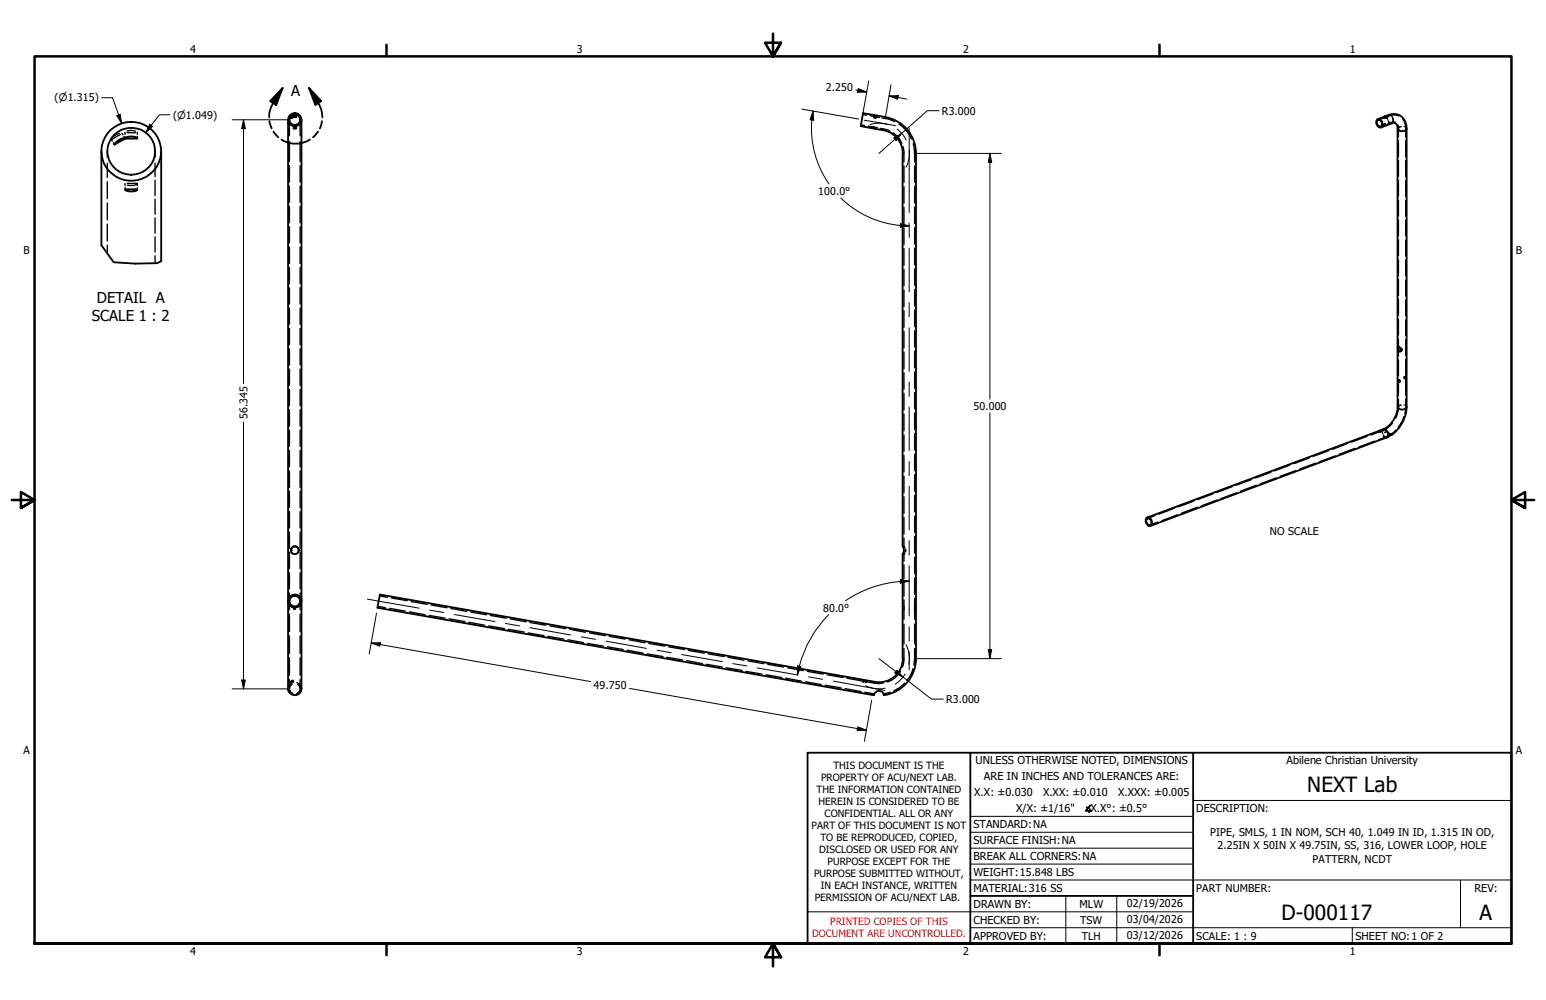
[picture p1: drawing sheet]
<svg xmlns="http://www.w3.org/2000/svg" width="432mm" height="279mm" viewBox="0 0 432 279" stroke-linecap="round" stroke-linejoin="round" font-family="sans-serif">
<!-- layer: Break Line (ANSI) -->
<path d="M28.3 68.5l3.4 4.8 6.1 .4 6.1-.2 1.1-.5" fill="none" stroke="#000" stroke-width=".51"/>
<!-- layer: Hidden (ANSI) -->
<g fill="none" stroke="#000" stroke-width=".38">
<path d="M31.1 38.9l.3 .5M31.7 39.9l.2 .5M33.3 37.2l-1.6 1-.6 .7M33.6 37.6l-2.5 1.3M34 37.2l.4 .5M34.9 38.1v.6l-.3-.5M34.9 37v.5M35.5 36.6l.8-.2 1.5 .2M35.5 37.1h2.3M38.4 37v.5M38.4 38.1v.6M80.8 33.5v.3"/>
<path d="M80.8 34.2v3.7M80.8 39.6v5.5M81.1 32.7l.1 .1M81.2 32.9l.1 .1M81.5 32.4l-.4 .3M81.8 32.3l.1 .1M81.9 32.5h.1M82 32.3v.1M82 35.4v.2M82 35.7v.1M82 32.3h.6M82.1 32.2h.5"/>
<path d="M82.2 35.4h.5M82.7 35.4l-.5 .2M82.7 32.3v.1M82.7 32.5v.1M82.7 35.4v.2M82.7 35.7v.1M83.8 33.5v.3M83.8 34.2v3.7M83.8 39.6v5.5M240.5 34.9l1 .2M241 32l1 .2M242.5 35.2l1 .2"/>
<path d="M243 32.3l1 .2M243.5 35.7v.1M243.5 35.4h.1M243.5 35.4v.2M243.8 35.4l.2 .1M244 32.5l.2 .1a.34 .34 0 0 0 .2 .4 .34 .34 0 0 0 .4-.2h-.1M244 32.4v.1M244 32.6v.1M244.1 32.1v.2M244.1 32.4v.1M244.2 35.5l.1 .1M244.2 32.3a.33 .33 0 0 0 .3 .5 .33 .33 0 0 0 .4-.4h-.1"/>
<path d="M244.2 35.8v.1M244.3 32.6h.2M244.3 35.6l-.1 .1M244.3 35.6l.7 .1M244.7 32.6h.1M244.8 32.5v.1M244.8 32.8h.1M244.8 32.6l.8 .2M244.9 32.5v.1M244.9 32.3l-.1 .1M245.9 35.9l1.9 .4 .7 .3M246.4 33l1.5 .2 2 .8"/>
<path d="M249.4 37.1a8.5 8.5 0 0 1 2.5 3M251.1 34.7a9.4 9.4 0 0 1 3.5 4.2M385.4 33.3l-.5 .2M386.4 32.7v.1M386.5 32.8l-.5 .3M386.7 35l-1.1 .4M386.8 32.8h.2M386.8 34.5l.2 .2-.5 .2M386.8 34.8l.2 .2h-.4M386.8 32.8l-.3 .2 .2-.1M386.8 32.7v.1M386.9 32.7l.1 .1"/>
<path d="M386.9 32.6h.1M387 34.7v.2M387.2 32.7l-.5 .1M387.2 32.9v.2h-.2M387.3 32.8h.1M389.7 34.2l-.6-.1-1.5 .5M390.5 34.9l.1 3.3M390.6 39.3v4.5M390.7 32.4l-.8-.3h-1.1l-1.3 .4M391.8 33.3l.8 1.8v3.1M392.6 39.3v4.5M30 42.3v1.6"/>
<path d="M30 45.6v4M30 50.8v4.7M30 56.7v4.7M34.9 51.3v.6M34.9 52.5v.5M35.6 51.2l2.8 .1M38.4 51.3v.1a2.94 2.94 0 0 1-2.8 .3M38.4 51.3v.6M38.4 52.5v.5M43.3 42.3v1.6M43.3 45.6v3.7M43.3 50.4v4.2"/>
<path d="M43.3 55.6v4.3M80.8 46.3v4.6M80.8 52v4.5M80.8 57.7v4.5M83.8 46.3v4.6M83.8 52v4.5M83.8 57.7v4.5M252.2 41l.3 1.4v2.8M252.5 46.4v4.6M252.5 52.1v4.7M252.5 57.9v4.6M255.1 40.1l.4 2.8v2.3"/>
<path d="M255.5 46.4v4.5M255.5 52.1v4.6M255.5 57.8v4.6M390.6 44.8v4.5M390.6 50.4v4.4M390.6 55.9v4.5M392.6 44.9v4.4M392.6 50.4v4.5M392.6 56v4.5M30 62.6v4.7M30 68.5v2.4M43.3 60.9v4.3"/>
<path d="M43.3 66.2v4.2M43.3 71.4v2.1M80.8 63.4v4.5M80.8 69v4.6M80.8 74.7v4.5M83.8 63.4v4.5M83.8 69v4.6M83.8 74.7v4.5M252.5 63.7v4.6M252.5 69.5v4.6M252.5 75.2v4.7M255.5 63.6v4.6"/>
<path d="M255.5 69.3v4.7M255.5 75.1v4.6M390.6 61.5v4.4M390.6 67v4.4M390.6 72.6v4.4M390.6 78.1v4.4M392.6 61.5v4.5M392.6 67.1v4.5M392.6 72.6v4.5M392.6 78.2v4.5M80.8 80.4v4.6M80.8 86.1v4.5"/>
<path d="M80.8 91.8v4.5M80.8 97.5v4.5M83.8 80.4v4.6M83.8 86.1v4.5M83.8 91.8v4.5M83.8 97.5v4.5M252.5 81v4.7M252.5 86.8v4.6M252.5 92.6v4.6M252.5 98.4v4.6M255.5 80.9v4.6M255.5 86.6v4.6"/>
<path d="M255.5 92.4v4.6M255.5 98.1v4.6M390.5 96.9h.1M390.6 96.9l.4 .1M390.6 96.8h.1M390.6 83.6v4.5M390.6 89.2v4.4M390.6 94.7v2.3M390.6 97.3v2.1M391.2 98.2h.1M391.3 98.1h.1M391.4 97.3l.2 .6"/>
<path d="M391.4 98l-.2 .1M392.6 83.8v4.4M392.6 89.3v4.5M392.6 94.9v4.4M80.8 103.1v4.6M80.8 108.8v4.5M80.8 114.5v4.6M83.8 103.1v4.6M83.8 108.8v4.5M83.8 114.5v4.6M252.5 104.1v4.7M252.5 109.9v4.7"/>
<path d="M252.5 115.7v4.6M255.5 103.9v4.6M255.5 109.7v4.5M255.5 115.4v4.6M388.9 118.2l-1.3 1.4-1.5 .7M390.6 111.6v2.8l-.8 2.4M390.6 100.6v4.4M390.6 106v4.5M390.8 106.2h-.2M390.8 106.7h.1M391 106.2l-.3 .1M391 106.6h.1"/>
<path d="M391.1 106.4l-.2 .2M392.1 116.4l-.5 1.3-1.1 1.8M392.2 105.3h.1M392.3 105.3h.1M392.4 105.5l-.3-.1 .3 .4M392.4 105.8h.1M392.6 105.3h-.3v.2l.3 .2M392.6 111.5v2.5l-.2 1.5M392.6 100.4v4.4M392.6 106v4.4M80.8 120.2v4.5M80.8 125.9v4.5"/>
<path d="M80.8 131.6v4.5M80.8 137.2v4.6M83.8 120.2v4.5M83.8 125.9v4.5M83.8 131.6v4.5M83.8 137.2v4.6M252.5 121.5v4.6M252.5 127.3v4.6M252.5 133v4.7M252.5 138.8v4.6M255.5 121.2v4.5M255.5 126.9v4.6"/>
<path d="M255.5 132.7v4.6M255.5 138.4v4.6M338.8 138l-4.3 1.6M339.9 139.7l-4.4 1.7M344.2 136l-4.3 1.6M345.4 137.7l-4.4 1.6M349.6 134l-4.4 1.6M350.9 135.6l-4.4 1.6M355 132l-4.4 1.5M356.4 133.5l-4.4 1.7M360.3 129.9l-4.3 1.7M361.9 131.5l-4.4 1.6"/>
<path d="M365.7 128l-4.3 1.5M367.4 129.4l-4.4 1.7M371.1 125.9l-4.3 1.6M372.9 127.4l-4.4 1.6M376.4 123.9l-4.2 1.6M378.4 125.3l-4.4 1.6M381.8 121.9l-4.3 1.6M383.9 123.3l-4.4 1.6M385 120.7l-2.1 .8M385 120.5h.1M385.5 120.5l.1 .1M385.5 120.3v.1"/>
<path d="M385.7 120.5l-.6 .2M386.4 121.5l.4 .6 .7 .1M386.7 120.8a1.58 1.58 0 0 1 1.7 .5h.2l-1.1 .6M387.1 120.5l1.3 .9M387.3 120.6l.1 .1M387.3 122l-2.3 .9M387.5 120.7h.1M388.5 121.5h.1M388.7 121.4v.1M389.9 120.1l-1.3 1.2M80.8 142.9v4.6M80.8 148.7v4.5"/>
<path d="M80.8 154.3v4.6M81.3 153.8v.5l.5 .4M83.4 153.8l-.1 .5-.4 .4M83.8 142.9v4.6M83.8 148.7v4.5M83.8 154.3v4.6M252.1 154.8h.1M252.1 152.7h.1M252.3 154.8h.2M252.3 152.7h.2M252.5 152.7l.2 .3M252.5 144.6v4.6"/>
<path d="M252.5 150.4v2.3M252.5 154.8v2M252.5 157.8v3.9M252.7 154.5l-.2 .3M252.9 153.4v.8M255.5 144.2v4.6M255.5 149.9v4.7M255.5 155.7v4.6M322.6 144l-2.1 .8M323.4 145.9l-2.2 .8M328 142l-4.3 1.6M328.9 143.8l-4.4 1.7"/>
<path d="M333.4 140l-4.3 1.6M334.4 141.7l-4.4 1.7M80.8 160v4.5M80.8 165.7v4.7M80.8 171.6v4.9M80.8 177.7v4.9M82.5 169.5a.37 .37 0 0 0-.5 .4 .37 .37 0 0 0 .5 .3M83.8 160v4.5M83.8 165.7v4.7M83.8 171.6v4.9M83.8 177.7v4.9M105.5 169.4l2.2 .4"/>
<path d="M106 166.5l2.2 .4M108.8 170l4.4 .8M109.3 167.1l4.4 .7M114.4 170.9l4.3 .9M114.9 168.1l4.4 .7M119.9 172l4.4 .7M120.4 169l4.4 .8M125.4 172.9l4.5 .8M125.9 170l4.5 .8M130.9 173.9l4.5 .8M131.4 171l4.5 .8M136.5 174.9l4.4 .7"/>
<path d="M137 172l4.4 .7M142 175.8l4.4 .8M142.5 172.9l4.4 .8M147.5 176.8l4.5 .8M148 173.9l4.5 .8M153 177.8l4.5 .8M153.6 174.9l4.4 .7M158.6 178.8l4.4 .8M159.1 175.8l4.4 .9M164.1 179.8l4.4 .7M164.7 176.8l4.3 .8M170.2 177.8l4.4 .8"/>
<path d="M175.7 178.8l4.4 .8M181.2 179.8l4.5 .7M252.1 169.5h.1M252.1 170.2h.1M252.3 169.5h.2M252.3 170.2h.2M252.5 169.5v.2M252.5 162.7v3.9M252.5 167.6v1.9M252.5 170.2v2.8M252.5 174.4v5.5M252.5 170v.2"/>
<path d="M255.4 170l.1 .2M255.5 169.5l-.1 .2M255.5 169.5h.1M255.5 170.2h.1M255.5 161.4v4.7M255.5 167.2v2.3M255.5 170.2v2.8M255.5 174.4v5.5M255.7 169.5h.1M255.7 170.2h.1M80.6 193h.1M80.8 189.9v2.6"/>
<path d="M80.8 193h.2M80.8 183.8v4.9M80.9 192.8l.1 .2M81 193l.8 .7M81.1 190.5l.1 .1M81.2 190.7l.1 .1M81.6 191.2a1.35 1.35 0 0 0-.7 1.5M81.8 190.1l-.5 .1M81.8 190.1l-.5 .3M81.8 190.7a1.86 1.86 0 0 0-1.3 1.8M81.8 190.1l.1 .1M81.9 190.3l.1 .1"/>
<path d="M82 190.4l-.5 .3M82 190.4l-.5 .2M82.9 190.7a1.93 1.93 0 0 1 1.3 1.8M83.1 191.2a1.52 1.52 0 0 1 .7 1.5M83.7 193l-.4 .5-.4 .2M83.7 193h.1M83.8 192.8l-.1 .2M83.8 189.9v2.6M83.8 183.8v4.9M83.9 193h.2M169.7 180.7l4.4 .8M175.2 181.7l4.4 .8"/>
<path d="M180.7 182.7l4.5 .8M186.2 183.6l4.5 .8M186.8 180.7l4.4 .8M191.8 184.6l4.4 .8M192.3 181.7l4.4 .8M197.3 185.6l4.4 .8M197.8 182.7l4.4 .8M202.8 186.6l4.5 .7M203.3 183.6l4.5 .9M208.3 187.6l4.5 .7M208.9 184.7l4.4 .7M213.9 188.5l4.4 .8"/>
<path d="M214.4 185.6l4.4 .8M219.5 189.5l4.3 .8M220 186.6l4.3 .8M225 190.5l4.4 .8M225.5 187.6l4.4 .7M230.5 191.5l4.4 .7M231 188.5l4.5 .8M236 192.4l4.5 .8M236.5 189.5l4.5 .8M241.1 190.4v.1M241.2 190.7l-.1-.1a.39 .39 0 0 1 .4-.2 .39 .39 0 0 1 .3 .3l-.1 .1M241.2 190.2l-.1 .1"/>
<path d="M241.2 190.4v-.1a.33 .33 0 0 1 .3-.2 .33 .33 0 0 1 .3 .3M241.6 193.4l2.3 .4M241.9 190.3v.1M241.9 190.6h.1M242.1 190.5l3.3 .5 1.3-.1M244.1 193.9h.1M248.7 193.4l-1.9 .5M251.5 187.5a6.8 6.8 0 0 1-3.6 3.1M252.5 181.2v3.3l-.5 1.9M252.7 190.9l-1.7 1.4-1.4 .8M255 186.8l-.6 1.6-1.1 1.8M255.5 181.2l-.2 4.7"/>
</g>
<!-- layer: Visible (ANSI) -->
<g fill="none" stroke="#000" stroke-width=".51">
<path d="M30.9 36.3a8.3 8.3 0 0 1 11.2-.4 8.3 8.3 0 0 1 1.3 11.2 8.3 8.3 0 0 1-11 2.2 8.2 8.2 0 0 1-1.5-13zM32.3 39.8l.2-.2a3.3 3.3 0 0 1 2.4-.9l-3 1.7zM35.1 38.5l1.2-.3a2.28 2.28 0 0 1 2.1 .5h-3.3zM80.5 33.5l.1 159.5M81.4 32.8l.6-.2-.7 .4zM82 32.6h.7zM82 35.8l.7 .1zM84.2 33.5l-.1 159.5M246.7 36.4a6.6 6.6 0 0 1 5.5 6.5M247.3 32.7l-6.3-1.1-.6 3.6 6.2 1.2M247.3 32.7a10.3 10.3 0 0 1 8.5 10.2v141.1a10.3 10.3 0 0 1-8.9 10.2M384.6 33.5a1.03 1.03 0 0 1 1.1 0 1.03 1.03 0 0 1 .4 1 .8 .8 0 0 1-.5 1.2 .8 .8 0 0 1-1-.8l-.2-.7z"/>
<path d="M384.7 33.7a1 1 0 0 1 1.2 .3 1 1 0 0 1-.1 1.2 1.04 1.04 0 0 1-1.1-.3 1.04 1.04 0 0 1 0-1.2zM385.7 35.6l3-1.1a1.2 1.2 0 0 1 1.3 .2 1.2 1.2 0 0 1 .3 1.3v77.7a7.2 7.2 0 0 1-3.9 6.2l-1.2 .5M386.4 32.7l-1.5 .6M386.5 32.6h.4zM386.7 32.6l1.2-.5a3.7 3.7 0 0 1 5 3.9v77.7a10.5 10.5 0 0 1-4.2 7.8M386.8 32.6l.5 .2-.2 .1zM387 32.8l.2 .1M28.3 42.3v26.2M34.9 53l2.1-.1a1.12 1.12 0 0 1 1.4 .2l-1.8 .4-1.2-.2zM45 42.3v30.7M252.1 42.9l.1 109.8a1.84 1.84 0 0 1-.1 2.1v29.2M390.5 96.9l.2 .1a.69 .69 0 0 1 .6 .5 .69 .69 0 0 1-.3 .7 .87 .87 0 0 1-.5-1.3z"/>
<path d="M390.6 96.9l.1 .8a.38 .38 0 0 0 .1 .4 .38 .38 0 0 0 .4 0M390.6 106.2a.23 .23 0 0 1 .3 .2 .23 .23 0 0 1-.2 .3zM390.7 106.3l.2 .3M385 120.5l.5-.2zM385 120.5l-64.6 24.1M388.6 121.5l-1.1 .7-66.2 24.7M81.3 153.8a1.08 1.08 0 0 1 1.1-1.1 1.08 1.08 0 0 1 1 1.1M320.1 144.8a1.09 1.09 0 0 1 1.3 .1 1.09 1.09 0 0 1 .4 1.2 .79 .79 0 0 1-.8 .9 .79 .79 0 0 1-.8-.8l-.2-.5zM320.2 145a.95 .95 0 0 1 1.2 .2 .95 .95 0 0 1 .2 1.1l-.2 .2a.84 .84 0 0 1-1 0 .84 .84 0 0 1-.2-1zM80.6 193a1.87 1.87 0 0 0 1.7 1.2 1.87 1.87 0 0 0 1.8-1.2M243.7 194.2h.4M244.1 194.2a1.41 1.41 0 0 1 1.4-1.2 1.41 1.41 0 0 1 1.4 1.2"/>
<path d="M244.3 190.5l-138.2-24.4-.7 3.7 138.3 24.4M252.2 184a6.6 6.6 0 0 1-7.8 6.5"/>
<circle cx="82.3" cy="33.5" r="1.47"/>
<circle cx="82.3" cy="33.5" r="1.83"/>
<circle cx="36.7" cy="42.2" r="6.6"/>
<circle cx="82.3" cy="153.8" r="1.09"/>
<circle cx="82.3" cy="168" r="1.46"/>
<circle cx="82.3" cy="167.9" r="1.85"/>
</g>
<!-- layer: Hidden (ANSI) -->
<g fill="#000">
<circle cx="390.7" cy="106.3" r=".19"/>
<circle cx="81.3" cy="153.8" r=".19"/>
<circle cx="81.3" cy="153.7" r=".19"/>
<circle cx="83.4" cy="153.8" r=".19"/>
<circle cx="83.4" cy="153.7" r=".19"/>
</g>
<!-- layer: Hidden Narrow (ANSI) -->
<path d="M387.7 32.6a.97 .97 0 0 0 0 1.2 .97 .97 0 0 0 1.1 .3l.2-.3-.1-.7M387.7 34.1l.5 .4h.5M387.9 32.1l-.3 .2-.3 .8M391.1 35.3l-.5 .3-.3 .4M391.5 35.4l-.7 .2a.52 .52 0 0 0-.1 .7 .52 .52 0 0 0 .7 .2l.5 .1 .6-.3M392.1 35.3l.5 .2 .3 .5M386.4 119.9l-.4 .9M391.1 113.1l-.8 .6M391.5 113.2a.63 .63 0 0 0-.9 .5 .63 .63 0 0 0 .9 .6l1-.3M392.1 113.1l.8 .6M386.2 121.3a.72 .72 0 0 1 .3-1.2 .72 .72 0 0 1 1 .7v1M386.3 121.9l.6 .4 .4-.1" fill="none" stroke="#000" stroke-width=".28"/>
<!-- layer: Visible Narrow (ANSI) -->
<path d="M387.9 32.1a1.36 1.36 0 0 1 1.1 .9 1.36 1.36 0 0 1-.3 1.5M390.3 36a1.5 1.5 0 0 0 2.6 0M386.4 119.9a1.36 1.36 0 0 1 1.2 .9 1.36 1.36 0 0 1-.3 1.4M390.3 113.7a1.44 1.44 0 0 0 2.6 0" fill="none" stroke="#000" stroke-width=".38"/>
<!-- layer: Detail Boundary (ANSI) -->
<path d="M75.2 33.8l.7 2.1M76.4 36.8l1.3 1.6M78.6 39a7.4 7.4 0 0 0 8 0M78.9 24.6l-1.7 4.7-1.8-1zM78.9 24.6l-2.6 4.2a7 7 0 0 0-1.1 4M86.3 24.6l3.4 3.7-1.6 1zM86.3 24.6l2.6 4.2a7.8 7.8 0 0 1 1.1 4M88.8 36.8l-1.4 1.6M89.9 33.8l-.6 2.1" fill="none" stroke="#000" stroke-width=".51"/>
<path d="M78.9 24.6l-1.7 4.7-1.8-1zM86.3 24.6l3.4 3.7-1.6 1z" fill="#000"/>
<!-- layer: Border (ANSI) -->
<path d="M107.9 12.5v3.2M215.9 9.4v6.3l-2.2-3.8h4.4l-2.2 3.8 2.2-3.8M323.8 12.5v3.2M3.3 139.7h6.4l-3.9-2.2v4.4l3.9-2.2-3.9 2.2M428.5 139.7h-6.4l3.9-2.2v4.4l-3.9-2.2 3.9 2.2M9.7 263.7v-248h412.4v248h-412.4h412.4M107.9 263.7v3.2M218.1 267.5l-2.2-3.8 2.2 3.8h-4.4l2.2-3.8v6.3M323.8 263.7v3.2" fill="none" stroke="#000" stroke-width=".7"/>
<!-- layer: Title (ANSI) -->
<path d="M271 228.1h62.2M271 232.5h62.2M271 237h62.2M333.2 223.6h88.9M225.6 254.8h107.6M271 245.9h151.1M271 259.2h151.1M271 241.4h62.2M297.7 250.3v13.4M311.9 250.3v13.4M377.7 259.2v4.5M407.9 245.9v13.3" fill="none" stroke="#000" stroke-width=".28"/>
<path d="M271 210.3h-45.4v53.4h45.4M333.2 210.3h-62.2v53.4h62.2M333.2 210.3h88.9v53.4h-88.9zM271 250.3h62.2" fill="none" stroke="#000" stroke-width=".51"/>
<!-- layer: Dimension (ANSI) -->
<g fill="none" stroke="#000" stroke-width=".28">
<path d="M28.4 27.3h3l2.6 7.2M32.6 32.3l1-.4 .4 2.6zM41.8 34.7l.8 .7-1.9 1.6zM47.5 32.1h-3l-3.8 4.9M64.8 33.5h16M68 33.5l.5 2.4h-1zM68 33.5v73.6M224 30.5l15.8 2.8M226.7 33.5a27.3 27.3 0 0 0 4.8 17.9M227.1 31.1l.2 2.5-1-.1zM227.1 31.1l-.3 2.4M239 25.1l3.1 .6"/>
<path d="M239.7 24.8l2.4 .9-2.6 .1zM242.6 22.6l-1.6 9.3M248.3 26.8l2.6-.1-.2 1zM248.3 26.8l4.9 .9M248.9 23.7l-1.6 9.3M249.6 38.5l2.2-1.2-1.5 2zM253.9 35.8v11.4M262.3 30.9h-3.3l-13.5 12M234.8 55.3a27.3 27.3 0 0 0 19.1 7.8M255.5 42.9h24.2M276.5 42.9l.5 2.5h-1zM276.5 42.9v68.6"/>
<path d="M251.5 62.5l2.4 .6-2.4 .4zM68 117.9v74.6M276.5 115.4v68.6M103.7 179.6h2.5l-.2 .9zM103.7 179.6l61.3 10.8M105.2 171.3l-2.1 11.5M231.5 171.7a31.7 31.7 0 0 0-8.2 14.4M251.5 161.9l2.4 .5-2.4 .5zM251.5 162.5a31.7 31.7 0 0 0-15.3 5.3M253.9 162.4h-2.4M64.8 192.5h16M67.5 190h1l-.5 2.5z"/>
<path d="M175.8 192.3l66.2 11.7M222.8 186.1l.9 .1-1 2.4zM223.3 186.1l-.6 2.5M243.5 195.7l-2.1 11.4M245.5 184l14.7 11.3h3.3M250.5 187.3l1.7 1.9-2.3-1.2zM255.5 184h24.2M276 181.5h1l-.5 2.5zM239.6 203.1l2.4 .9-2.6 .1z"/>
</g>
<g fill="#000">
<path d="M32.6 32.3l1-.4 .4 2.6zM41.8 34.7l.8 .7-1.9 1.6zM68 33.5l.5 2.4h-1zM227.1 31.1l.2 2.5-1-.1zM239.7 24.8l2.4 .9-2.6 .1zM249.6 38.5l2.2-1.2-1.5 2zM248.3 26.8l2.6-.1-.2 1zM276.5 42.9l.5 2.5h-1zM251.5 62.5l2.4 .6-2.4 .4zM103.7 179.6h2.5l-.2 .9zM251.5 161.9l2.4 .5-2.4 .5zM67.5 190h1l-.5 2.5z"/>
<path d="M222.8 186.1l.9 .1-1 2.4zM250.5 187.3l1.7 1.9-2.3-1.2zM276 181.5h1l-.5 2.5zM239.6 203.1l2.4 .9-2.6 .1z"/>
</g>
<!-- layer: Centerline (ANSI) -->
<g fill="none" stroke="#000" stroke-width=".28">
<path d="M241.4 33.6l8.7 1.5M247.9 34.8l-.3-.1a8.5 8.5 0 0 0-4.6 .1M250.6 36.1l1.6 1.6 .9 1.4M253.9 47.2v12.2M254 42v.3a8.5 8.5 0 0 1-.9 4.4M253.9 62.4v4M253.9 69.3v12.2M253.9 84.6v3.9M253.9 91.6v12.2M253.9 106.7v4M253.9 113.7v12.2M253.9 128.9v4"/>
<path d="M253.9 135.9v12.2M253.9 151.1v4M253.9 158.1v14M102.6 167.4l14.5 2.5M120 170.5l4 .6M126.9 171.7l11.3 2M141.2 174.2l3.9 .7M148.1 175.4l11.3 2M162.4 177.9l3.9 .7M169.2 179.1l11.3 2.1M253.9 175.1v4M183.5 181.7l4 .7"/>
<path d="M190.4 182.9l11.3 1.9M204.7 185.4l3.9 .7M211.5 186.6l11.4 2M225.8 189.1l3.9 .7M232.7 190.3l14.4 2.6M241.8 191.6a8.5 8.5 0 0 0 5.4 .7M252.8 188.4l-1.4 1.7-1.4 1.1M253.1 180.1a8.5 8.5 0 0 1 .7 5.5M253.9 182.1v5.1"/>
</g>
<g font-size="5.8">
<text x="365.1" y="221.4">NEXT Lab</text>
<text x="357.9" y="256.9">D-000117</text>
<text x="413.3" y="256.9">A</text>
</g>
<g font-size="4.2">
<text x="81.3" y="26.8">A</text>
<text x="25.7" y="89.7">SCALE 1 : 2</text>
<text x="27.1" y="84.6">DETAIL A</text>
</g>
<g font-size="3">
<text x="53.1" y="14.7">4</text>
<text x="161.1" y="14.7">3</text>
<text x="269" y="14.7">2</text>
<text x="377" y="14.7">1</text>
<text x="15.2" y="28.3">(⌀1.315)</text>
<text x="230.7" y="25.5">2.250</text>
<text x="48.3" y="33.1">(⌀1.049)</text>
<text x="263.1" y="32">R3.000</text>
<text x="228.5" y="54.4">100.0°</text>
<text x="6.6" y="70.9">B</text>
<text x="423.4" y="70.9">B</text>
<text x="69.1" y="117.2" transform="rotate(-90 69.1 117.2)">56.345</text>
<text x="271.9" y="114.6">50.000</text>
<text x="354.7" y="149.4">NO SCALE</text>
<text x="229.9" y="170.9">80.0°</text>
<text x="165.8" y="192.5">49.750</text>
<text x="264.3" y="196.5">R3.000</text>
<text x="6.6" y="210.6">A</text>
<text x="272.5" y="213.4">UNLESS OTHERWISE NOTED, DIMENSIONS</text>
<text x="359.3" y="213.4">Abilene Christian University</text>
<text x="423.4" y="210.6">A</text>
<text x="274.8" y="218.1">ARE IN INCHES AND TOLERANCES ARE:</text>
<text x="272.1" y="222.5">X.X: ±0.030</text>
<text x="283.8" y="226.8">X/X: ±1/16&quot;</text>
<text x="291.3" y="222.5">X.XX: ±0.010</text>
<text x="303" y="226.8">∡X.X°: ±0.5°</text>
<text x="312.3" y="222.5">X.XXX: ±0.005</text>
<text x="334.1" y="226.9">DESCRIPTION:</text>
<text x="271.9" y="231.4">STANDARD:NA</text>
<text x="338" y="233.7">PIPE, SMLS, 1 IN NOM, SCH 40, 1.049 IN ID, 1.315 IN OD,</text>
<text x="271.9" y="235.8">SURFACE FINISH:NA</text>
<text x="340" y="237.3">2.25IN X 50IN X 49.75IN, SS, 316, LOWER LOOP, HOLE</text>
<text x="271.9" y="244.7">WEIGHT:15.848 LBS</text>
<text x="271.9" y="240.3">BREAK ALL CORNERS:NA</text>
<text x="366.6" y="241">PATTERN, NCDT</text>
<text x="271.9" y="249.2">MATERIAL:316 SS</text>
<text x="334.1" y="249.2">PART NUMBER:</text>
<text x="411.8" y="249.2">REV:</text>
<text x="271.9" y="253.6">DRAWN BY:</text>
<text x="301.5" y="253.6">MLW</text>
<text x="314.8" y="253.4">02/19/2026</text>
<text x="314.8" y="257.9">03/04/2026</text>
<text x="271.9" y="262.5">APPROVED BY:</text>
<text x="271.9" y="258.1">CHECKED BY:</text>
<text x="301.7" y="258.1">TSW</text>
<text x="302.1" y="262.5">TLH</text>
<text x="314.8" y="262.3">03/12/2026</text>
<text x="334.1" y="262.5">SCALE: 1 : 9</text>
<text x="378.6" y="262.5">SHEET NO:1 OF 2</text>
<text x="53.1" y="266.9">4</text>
<text x="161.1" y="266.9">3</text>
<text x="269" y="266.9">2</text>
<text x="377" y="266.9">1</text>
</g>
<g font-size="2.8">
<text x="232.8" y="214.9">THIS DOCUMENT IS THE</text>
<text x="228" y="221.6">THE INFORMATION CONTAINED</text>
<text x="229.4" y="218.3">PROPERTY OF ACU/NEXT LAB.</text>
<text x="228.6" y="225">HEREIN IS CONSIDERED TO BE</text>
<text x="226.7" y="231.7">PART OF THIS DOCUMENT IS NOT</text>
<text x="230.3" y="228.3">CONFIDENTIAL. ALL OR ANY</text>
<text x="228.8" y="238.4">DISCLOSED OR USED FOR ANY</text>
<text x="229.2" y="235">TO BE REPRODUCED, COPIED,</text>
<text x="227.4" y="245">PURPOSE SUBMITTED WITHOUT,</text>
<text x="231.1" y="241.7">PURPOSE EXCEPT FOR THE</text>
<text x="227.6" y="251.8">PERMISSION OF ACU/NEXT LAB.</text>
<text x="229.2" y="248.4">IN EACH INSTANCE, WRITTEN</text>
</g>
<g font-size="2.8" fill="#f00">
<text x="226.8" y="261.9">DOCUMENT ARE UNCONTROLLED.</text>
<text x="231.9" y="258.6">PRINTED COPIES OF THIS</text>
</g>
</svg>
